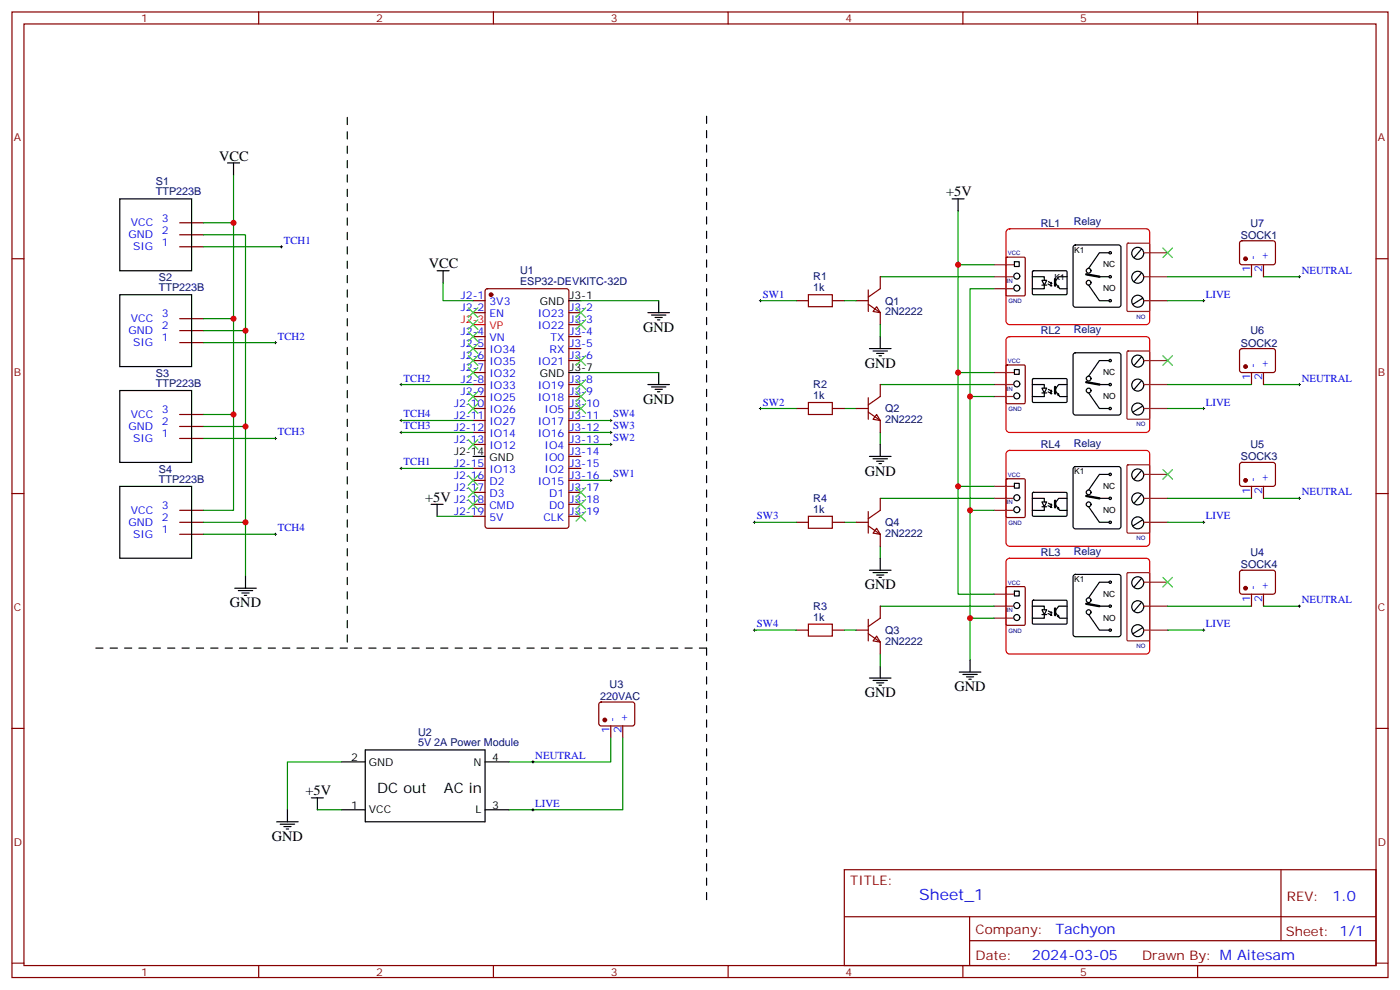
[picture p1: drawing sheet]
<svg xmlns="http://www.w3.org/2000/svg" width="412mm" height="292mm" viewBox="0 0 412 292" stroke-linecap="round" stroke-linejoin="round" font-family="sans-serif">
<g fill="none" stroke="#870000" stroke-width=".35">
<path d="M3.5 3.5h405.4v284.4h-405.4zM7.1 7.1h398.2v277.2h-398.2zM76.2 3.5v3.6M145.3 3.5v3.6M214.5 3.5v3.6M283.6 3.5v3.6M352.8 3.5v3.6M3.5 76.2h3.6M52.9 72.7h7.1M52.9 69.1h7.1M52.9 65.6h7.1M296.4 75.9l.3-.2h4.9l.3 .2 .1 10.9-.2 .3h-5.1l-.3-.2z"/>
<path d="M365.4 71.1l.4-.2 9.5 .1 .4 .6-.1 5.9-.6 .5-9.4-.1-.5-.6v-5.7zM368.7 78v3.5M372.2 78v3.5M405.3 76.2h3.6M52.9 97.4h7.1M52.9 93.8h7.1M139.3 88.5h3.6M139.3 92.1h3.6M139.3 99.1h3.6M143.1 85.2l.5-.2h23.3l.6 .5 .1 69.4-.5 .6-23.5 .1-.7-.5v-69.4zM167.6 92.1h3.5M167.6 99.1h3.5"/>
<path d="M167.6 95.6h3.5M234.6 88.5h3.5M245.2 88.5h3.5M252.2 88.5h3.6M255.8 89.6l3.5 2.5v3.5M255.8 85.4v6.3M258.2 90.3l1.1 1.8-2.1-.4zM259.3 81.5v3.5l-3.5 2.5M52.9 100.9h7.1M139.3 102.7h3.6M139.3 106.2h3.6M139.3 109.7h3.6"/>
<path d="M139.3 113.2h3.6M139.3 116.8h3.6M167.6 102.7h3.5M167.6 106.2h3.5M167.6 113.2h3.5M167.6 116.8h3.5M255.8 117.1v6.4M259.3 113.2v3.6l-3.5 2.4M296.4 107.7l.3-.2h4.9l.3 .2 .1 10.8-.2 .3-5.1 .1-.3-.2zM365.4 102.9l.4-.2h9.5l.4 .7-.1 5.9-.6 .4-9.4-.1-.5-.6v-5.6zM368.7 109.7v3.5M372.2 109.7v3.5"/>
<path d="M52.9 129.1h7.1M52.9 125.6h7.1M52.9 122.1h7.1M139.3 120.3h3.6M139.3 123.8h3.6M139.3 127.4h3.6M139.3 130.9h3.6M139.3 137.9h3.6M167.6 120.3h3.5M167.6 123.8h3.5M167.6 127.4h3.5M167.6 130.9h3.5"/>
<path d="M167.6 137.9h3.5M167.6 134.4h3.5M234.6 120.3h3.5M245.2 120.3h3.5M252.2 120.3h3.6M255.8 121.4l3.5 2.4v3.6M258.2 122.1l1.1 1.7-2.1-.3zM365.4 136.4l.4-.2h9.5l.4 .7-.1 5.9-.6 .4h-9.4l-.5-.7v-5.6zM3.5 145.3h3.6M52.9 157.3h7.1M52.9 153.8h7.1M52.9 150.3h7.1"/>
<path d="M139.3 141.5h3.6M139.3 145h3.6M139.3 148.5h3.6M139.3 152h3.6M167.6 141.5h3.5M167.6 145h3.5M167.6 148.5h3.5M167.6 152h3.5M234.6 153.8h3.5M245.2 153.8h3.5M252.2 153.8h3.6M255.8 154.9l3.5 2.4v3.6"/>
<path d="M255.8 150.6v6.4M258.2 155.6l1.1 1.7-2.1-.3zM259.3 146.8v3.5l-3.5 2.5M296.4 141.2l.3-.2h4.9l.3 .2 .1 10.8-.2 .4h-5.1l-.3-.2zM368.7 143.2v3.6M372.2 143.2v3.6M405.3 145.3h3.6M259.3 178.5v3.5l-3.5 2.5M296.4 172.9l.3-.2h4.9l.3 .2 .1 10.9-.2 .3-5.1 .1-.3-.2zM365.4 168.1l.4-.2 9.5 .1 .4 .6-.1 5.9-.6 .5-9.4-.1-.5-.6v-5.7zM368.7 175v3.5M372.2 175v3.5"/>
<path d="M234.6 185.6h3.5M245.2 185.6h3.5M252.2 185.6h3.6M255.8 186.6l3.5 2.5v3.5M255.8 182.4v6.3M258.2 187.3l1.1 1.8-2.1-.4zM3.5 214.5h3.6M176.6 206.9l.5-.2 9.4 .1 .5 .6-.1 6-.6 .4-9.5-.1-.4-.6v-5.7zM179.9 213.8v3.5M183.4 213.8v3.5M405.3 214.5h3.6M248.7 256.1h156.6v28.2h-156.6z"/>
<path d="M377.3 256.1v20.9M248.7 270h156.5M285.6 277h119.6M285.6 270v14.1M3.5 283.6h3.6M76.2 284.3v3.6M145.3 284.3v3.6M214.5 284.3v3.6M283.6 284.3v3.6M352.8 284.3v3.6M405.3 283.6h3.6"/>
</g>
<g fill="#870000" stroke="#870000" stroke-width=".35">
<circle cx="144.6" cy="86.8" r=".53"/>
<circle cx="178.2" cy="212" r=".53"/>
<circle cx="366.9" cy="173.2" r=".53"/>
<circle cx="366.9" cy="141.5" r=".53"/>
<circle cx="366.9" cy="108" r=".53"/>
<circle cx="366.9" cy="76.2" r=".53"/>
</g>
<path d="M296.6 67.8l.8-.4h40.2l.6 .2 .5 .8v26.1l-.3 .7-.8 .4h-40.2l-.6-.2-.5-.9v-26.1zM139.3 95.6h3.6M296.6 99.6l.8-.5h40.2l.6 .2 .5 .9v26.1l-.3 .6-.8 .5h-40.2l-.6-.3-.5-.8v-26.1zM296.6 133.1l.8-.5h40.2l.6 .2 .5 .9v26.1l-.3 .6-.8 .5h-40.2l-.6-.3-.5-.8v-26.1zM296.6 164.8l.8-.4h40.2l.6 .2 .5 .9v26.1l-.3 .6-.8 .4h-40.2l-.6-.2-.5-.8v-26.1z" fill="none" stroke="#f00" stroke-width=".35"/>
<g fill="none" stroke="#000" stroke-width=".35">
<path d="M35.3 58.6h21.1v21.1h-21.1zM67 48h3.6M68.8 48v3.5M280.5 58.6h3.5M282.2 58.6v3.5M128.8 79.7h3.5M130.5 79.7v3.6M298.8 77.1h1.4v1.4h-1.4zM304.2 79.9l.2-.2 9.8 .1 .1 .3v6.5l-.3 .2-9.7-.1-.2-.3zM316.3 72.3l.5-.2h12.7l.5 .2 .2 .5v17l-.2 .5-.5 .2h-12.7l-.5-.3-.2-.4v-17zM326.7 74.4h-2.9l-3.1 4.6M336.2 73.4l-2.1 2.4"/>
<path d="M35.3 86.8h21.1v21.1h-21.1zM167.6 88.5h3.5M190.9 92.1h6.3M191.9 92.8h4.2M193 93.5h2.1M193.7 94.2h.7M194 88.5v3.6M259.3 99.1v3.6M304.1 81.5h3.5v1M306.9 82.5h1.4l-.7 1.5zM306.9 84h1.4M307.6 84v1h-3.5"/>
<path d="M308.7 83.7l1.1 .5-.2-.4M308.8 82.9l1 .6M309.4 83.5h.4M309.4 84.2h.4M309.6 83.1l.2 .4M310.9 83.5l1.3 1.5h2.1M311.8 84.2l.1 .5-.4-.2M314.3 81.5h-2.4l-1.1 1.4M320.7 84l3.1 4.5h2.9M323.8 81.5h2.9M336.2 80.4l-2.1 2.5M336.5 87.8l-2.8 1.8"/>
<path d="M35.3 115h21.1v21.2h-21.1zM167.6 109.7h3.5M190.9 113.2h6.3M191.9 113.9h4.2M193 114.7h2.1M193.7 115.4h.7M194 109.7v3.5M256.1 102.7h6.4M257.2 103.4h4.2M258.2 104.1h2.1M258.9 104.8h.7M298.8 108.8h1.4v1.4h-1.4z"/>
<path d="M304.1 113.2h3.5v1.1M304.2 111.7l.2-.2h9.8l.1 .3v6.6l-.3 .1h-9.7l-.2-.3zM306.9 114.3h1.4l-.7 1.4zM306.9 115.7h1.4M307.6 115.7v1.1h-3.5M308.7 115.4l1.1 .5-.2-.3M308.8 114.7l1 .5M309.4 115.2h.4M309.4 115.9h.4M309.6 114.9l.2 .3M310.9 115.2l1.3 1.6h2.1M311.8 115.9l.1 .5-.4-.1"/>
<path d="M314.3 113.2h-2.4l-1.1 1.5M316.3 104.1l.5-.2h12.7l.5 .2 .2 .5v16.9l-.2 .5-.5 .2h-12.7l-.5-.2-.2-.5v-16.9zM320.7 115.7l3.1 4.6h2.9M323.8 113.2h2.9M326.7 106.2h-2.9l-3.1 4.6M336.2 105.1l-2.1 2.5M336.2 112.2l-2.1 2.5M336.5 119.6l-2.8 1.8M139.3 134.4h3.6M256.1 134.4h6.4M257.2 135.1h4.2M258.2 135.8h2.1"/>
<path d="M258.9 136.5h.7M259.3 130.9v3.5M316.3 137.6l.5-.2h12.7l.5 .2 .2 .5v16.9l-.2 .5-.5 .2h-12.7l-.5-.2-.2-.5v-16.9zM326.7 139.7h-2.9l-3.1 4.6M336.2 138.6l-2.1 2.5M35.3 143.2h21.1v21.2h-21.1zM127 148.5h3.5M128.8 148.5v3.5M298.8 142.3h1.4v1.4h-1.4zM304.1 146.8h3.5v1M304.2 145.2l.2-.2h9.8l.1 .3v6.6l-.3 .1h-9.7l-.2-.3zM306.9 147.8h1.4l-.7 1.4z"/>
<path d="M306.9 149.2h1.4M307.6 149.2v1.1h-3.5M308.7 148.9l1.1 .5-.2-.3M308.8 148.2l1 .5M309.4 148.7h.4M309.4 149.4h.4M309.6 148.4l.2 .3M310.9 148.7l1.3 1.6h2.1M311.8 149.4l.1 .5-.4-.1M314.3 146.8h-2.4l-1.1 1.4M320.7 149.2l3.1 4.6h2.9M323.8 146.8h2.9"/>
<path d="M336.2 145.7l-2.1 2.5M336.5 153.1l-2.8 1.8M69.1 173.2h6.4M70.2 173.9h4.2M71.3 174.6h2.1M72 175.3h.7M72.3 169.7v3.5M256.1 167.9h6.4M257.2 168.6h4.2M258.2 169.3h2.1M258.9 170h.7M259.3 164.4v3.5"/>
<path d="M298.8 174.1h1.4v1.4h-1.4zM304.1 178.5h3.5v1.1M304.2 176.9l.2-.2 9.8 .1 .1 .3v6.5l-.3 .2-9.7-.1-.2-.3zM306.9 179.6h1.4l-.7 1.4zM308.8 179.9l1 .6M314.3 178.5h-2.4l-1.1 1.4M316.3 169.4l.5-.3h12.7l.5 .3 .2 .5v16.9l-.2 .5-.5 .2h-12.7l-.5-.2-.2-.5v-16.9zM323.8 178.5h2.9M326.7 171.5h-2.9l-3.1 4.5M336.2 170.4l-2.1 2.5M336.2 177.4l-2.1 2.5M256.1 199.7h6.4"/>
<path d="M259.3 196.1v3.6M282.6 197.9h6.3M283.6 198.6h4.3M284.7 199.3h2.1M285.8 194.4v3.5M306.9 181h1.4M307.6 181v1.1l-3.5-.1M308.7 180.7l1.1 .5-.2-.4M309.4 180.5h.4M309.4 181.2h.4M309.6 180.1l.2 .4M310.9 180.5l1.3 1.6 2.1-.1"/>
<path d="M311.8 181.2l.1 .5-.4-.2M320.7 181l3.1 4.6h2.9M336.5 184.9l-2.8 1.7M257.2 200.4h4.2M258.2 201.1h2.1M258.9 201.8h.7M285.4 200h.7M84.7 238.5v3.5M91.7 235h3.5M93.5 235v3.5M100.5 238.5h7.1M100.5 224.4h7.1"/>
<path d="M107.6 220.8h35.3v21.2h-35.3zM142.9 238.5h7M142.9 224.4h7M81.5 242h6.3M82.5 242.7h4.3M83.6 243.4h2.1M84.3 244.1h.7"/>
<circle cx="320.7" cy="79.7" r=".71"/>
<circle cx="327" cy="74.4" r=".35"/>
<circle cx="335.1" cy="74.6" r="1.76"/>
<circle cx="299.5" cy="81.3" r=".88"/>
<circle cx="299.5" cy="84.8" r=".88"/>
<circle cx="320.7" cy="83.3" r=".71"/>
<circle cx="327" cy="88.5" r=".35"/>
<circle cx="327" cy="81.5" r=".35"/>
<circle cx="335.1" cy="81.7" r="1.76"/>
<circle cx="335.1" cy="88.7" r="1.76"/>
<circle cx="299.5" cy="116.6" r=".88"/>
<circle cx="299.5" cy="113.1" r=".88"/>
<circle cx="320.7" cy="111.5" r=".71"/>
<circle cx="320.7" cy="115" r=".71"/>
<circle cx="327" cy="106.2" r=".35"/>
<circle cx="327" cy="113.2" r=".35"/>
<circle cx="335.1" cy="106.3" r="1.76"/>
<circle cx="335.1" cy="113.4" r="1.76"/>
<circle cx="327" cy="139.7" r=".35"/>
<circle cx="327" cy="120.3" r=".35"/>
<circle cx="335.1" cy="120.5" r="1.76"/>
<circle cx="335.1" cy="139.9" r="1.76"/>
<circle cx="299.5" cy="146.6" r=".88"/>
<circle cx="299.5" cy="150.1" r=".88"/>
<circle cx="320.7" cy="148.5" r=".71"/>
<circle cx="320.7" cy="145" r=".71"/>
<circle cx="327" cy="146.8" r=".35"/>
<circle cx="327" cy="153.8" r=".35"/>
<circle cx="335.1" cy="146.9" r="1.76"/>
<circle cx="335.1" cy="154" r="1.76"/>
<circle cx="299.5" cy="178.3" r=".88"/>
<circle cx="320.7" cy="176.7" r=".71"/>
<circle cx="327" cy="171.5" r=".35"/>
<circle cx="327" cy="178.5" r=".35"/>
<circle cx="335.1" cy="178.7" r="1.76"/>
<circle cx="335.1" cy="171.6" r="1.76"/>
<circle cx="299.5" cy="181.8" r=".88"/>
<circle cx="320.7" cy="180.3" r=".71"/>
<circle cx="327" cy="185.6" r=".35"/>
<circle cx="335.1" cy="185.7" r="1.76"/>
</g>
<g fill="none" stroke="#8c2424" stroke-width=".35">
<path d="M292.8 78h6M332 71.8l.3-.2h6l.3 .2 .1 19.6-.2 .3h-6.2l-.3-.2zM336.9 74.4h7.1M292.8 81.5h5.6M292.8 85h5.6M336.9 81.5h7.1M336.9 88.5h7.1M292.8 113.2h5.6M292.8 109.7h6M292.8 116.8h5.6M332 103.5l.3-.1h6l.3 .1 .1 19.6-.2 .3-6.2 .1-.3-.2zM336.9 113.2h7.1"/>
<path d="M336.9 106.2h7.1M332 137.1l.3-.2h6l.3 .2 .1 19.5-.2 .3-6.2 .1-.3-.2zM336.9 120.3h7.1M336.9 139.7h7.1M292.8 146.8h5.6M292.8 143.2h6M292.8 150.3h5.6M336.9 146.8h7.1M336.9 153.8h7.1M292.8 178.5h5.6M292.8 175h6M332 168.8l.3-.2h6l.3 .2 .1 19.6-.2 .3h-6.2l-.3-.2z"/>
<path d="M336.9 178.5h7.1M336.9 171.5h7.1M292.8 182h5.6M336.9 185.6h7.1"/>
</g>
<path d="M310.8 82.2v1.9M320 80.8l3.8 .7M310.8 113.9v2M320 112.5l3.8 .7M310.8 147.5v1.9M320 146.1l3.8 .7M310.8 179.2v2M320 177.8l3.8 .7" fill="none" stroke="#000" stroke-width=".71"/>
<g fill="none" stroke="#008700" stroke-width=".35">
<path d="M68.8 51.5v14.1h-8.8M60 69.1h12.3v100.6M60 72.7h22.9M68.8 65.6v28.2h-8.8M282.2 62.1v15.9h10.6M282.2 78v31.7h10.6M60 97.4h12.3M68.8 93.8v56.5h-8.8M130.5 83.3v5.2h8.8M171.1 88.5h22.9M224 88.5h10.6M248.7 88.5h3.5"/>
<path d="M259.3 81.5h33.5M259.3 95.6v3.5M292.8 85h-7v31.8M344 88.5h10.5M344 81.5h24.7M372.2 81.5h10.6M60 100.9h21.1M118.2 113.2h21.1M171.1 109.7h22.9M259.3 113.2h33.5M282.2 109.7v65.3h10.6M292.8 116.8h-7v65.2h7"/>
<path d="M344 113.2h24.7M372.2 113.2h10.6M60 122.1h8.8M60 125.6h12.3M60 129.1h21.1M118.2 137.9h21.1M118.2 127.4h21.1M118.2 123.8h21.1M171.1 127.4h8.8M171.1 123.8h8.8M171.1 130.9h8.8M224 120.3h10.6"/>
<path d="M248.7 120.3h3.5M259.3 127.4v3.5M344 120.3h10.5M60 153.8h12.3M60 157.3h21.1M128.8 152h10.5M171.1 141.5h8.8M222.2 153.8h12.4M248.7 153.8h3.5M259.3 146.8h33.5M282.2 143.2h10.6M285.8 150.3h7"/>
<path d="M344 153.8h10.5M344 146.8h24.7M372.2 146.8h10.6M259.3 178.5h33.5M259.3 160.9v3.5M344 178.5h24.7M372.2 178.5h10.6M222.2 185.6h12.4M248.7 185.6h3.5M259.3 192.6v3.5M285.8 182v12.4M344 185.6h10.5"/>
<path d="M179.9 217.3v7.1h-30M183.4 217.3v21.2h-33.5M93.5 238.5h7M100.5 224.4h-15.8v14.1"/>
</g>
<g fill="none" stroke="#000" stroke-width=".29">
<path d="M82.5 72.7h.8M82.9 72.3v.7M223.7 88.5h.7M224 88.2v.7M354.2 88.5h.7M354.5 88.2v.7M382.4 81.5h.7M382.8 81.1v.7M80.8 100.9h.7M81.1 100.5v.7M117.8 113.2h.7M118.2 112.9v.7"/>
<path d="M224 119.9v.8M354.5 119.9v.8M382.4 113.2h.7M382.8 112.9v.7M80.8 129.1h.7M81.1 128.8v.7M117.8 137.9h.7M117.8 127.4h.7M117.8 123.8h.7M118.2 123.5v.7M118.2 127v.7M118.2 137.6v.7"/>
<path d="M179.6 127.4h.7M179.6 123.8h.7M179.6 130.9h.7M179.9 123.5v.7M179.9 127v.7M179.9 130.5v.7M223.7 120.3h.7M354.2 120.3h.7M80.8 157.3h.7M81.1 157v.7M179.6 141.5h.7M179.9 141.1v.7"/>
<path d="M221.9 153.8h.7M222.2 153.5v.7M354.2 153.8h.7M354.5 153.5v.7M382.4 146.8h.7M382.8 146.4v.7M382.4 178.5h.7M382.8 178.2v.7M221.9 185.6h.7M222.2 185.2v.7M354.2 185.6h.7M354.5 185.2v.7"/>
<path d="M156.6 224.4h.7M156.6 238.5h.7M157 224v.7M157 238.1v.7"/>
</g>
<g fill="none" stroke="#3c3" stroke-width=".35">
<path d="M342.5 73l2.9 2.8M345.4 73l-2.9 2.8M137.9 97.7l2.9 2.8M137.9 90.7l2.9 2.8M137.9 94.2l2.9 2.8M140.8 97.7l-2.9 2.8M140.8 90.7l-2.9 2.8M140.8 94.2l-2.9 2.8M169.7 90.7l2.8 2.8M169.7 94.2l2.8 2.8M172.5 90.7l-2.8 2.8M172.5 94.2l-2.8 2.8"/>
<path d="M137.9 101.2l2.9 2.9M137.9 104.8l2.9 2.8M137.9 108.3l2.9 2.8M137.9 118.9l2.9 2.8M137.9 115.4l2.9 2.8M140.8 101.2l-2.9 2.9M140.8 104.8l-2.9 2.8M140.8 108.3l-2.9 2.8M140.8 118.9l-2.9 2.8M140.8 115.4l-2.9 2.8M169.7 104.8l2.8 2.8M169.7 111.8l2.8 2.9"/>
<path d="M169.7 115.4l2.8 2.8M169.7 118.9l2.8 2.8M172.5 115.4l-2.8 2.8M172.5 111.8l-2.8 2.9M172.5 104.8l-2.8 2.8M172.5 118.9l-2.8 2.8M342.5 104.8l2.9 2.8M345.4 104.8l-2.9 2.8M137.9 129.5l2.9 2.8M140.8 129.5l-2.9 2.8M342.5 138.3l2.9 2.8M345.4 138.3l-2.9 2.8"/>
<path d="M137.9 147.1l2.9 2.8M137.9 143.6l2.9 2.8M137.9 140.1l2.9 2.8M140.8 147.1l-2.9 2.8M140.8 143.6l-2.9 2.8M140.8 140.1l-2.9 2.8M169.7 150.6l2.8 2.9M169.7 143.6l2.8 2.8M169.7 147.1l2.8 2.8M172.5 143.6l-2.8 2.8M172.5 147.1l-2.8 2.8M172.5 150.6l-2.8 2.9"/>
<path d="M342.5 170l2.9 2.9M345.4 170l-2.9 2.9"/>
</g>
<path d="M238.1 86.8h7.1v3.5h-7.1zM238.1 118.5h7.1v3.6h-7.1zM238.1 152h7.1v3.6h-7.1zM238.1 183.8h7.1v3.5h-7.1z" fill="none" stroke="#a10000" stroke-width=".35"/>
<g fill="#c00">
<circle cx="68.8" cy="65.6" r=".88"/>
<circle cx="68.8" cy="93.8" r=".88"/>
<circle cx="68.8" cy="122.1" r=".88"/>
<circle cx="72.3" cy="125.6" r=".88"/>
<circle cx="72.3" cy="97.4" r=".88"/>
<circle cx="72.3" cy="153.8" r=".88"/>
<circle cx="282.2" cy="78" r=".88"/>
<circle cx="282.2" cy="109.7" r=".88"/>
<circle cx="282.2" cy="143.2" r=".88"/>
<circle cx="285.8" cy="182" r=".88"/>
<circle cx="285.8" cy="116.8" r=".88"/>
<circle cx="285.8" cy="150.3" r=".88"/>
</g>
<path d="M28.2 190.9h179.9v-157M102.3 189.1v-155.2M208.1 190.9v74" fill="none" stroke="#000" stroke-width=".35" stroke-dasharray="2.1 2.1"/>
<text font-size="4.6" fill="#00f" x="270.8" y="265.1">Sheet_1</text>
<g font-size="4.2">
<text x="64.6" y="47.3">VCC</text>
<text x="278.7" y="57.9">+5V</text>
<text x="126.3" y="79">VCC</text>
<text x="189.4" y="97.7">GND</text>
<text x="254.7" y="108.3">GND</text>
<text x="189.4" y="118.9">GND</text>
<text x="254.7" y="140.1">GND</text>
<text x="125.2" y="147.8">+5V</text>
<text x="254.7" y="173.6">GND</text>
<text x="67.7" y="178.9">GND</text>
<text x="281.2" y="203.6">GND</text>
<text x="254.7" y="205.3">GND</text>
<text x="111.1" y="233.6">DC out</text>
<text x="130.8" y="233.5">AC in</text>
<text x="90" y="234.2">+5V</text>
<text x="80.1" y="247.7">GND</text>
</g>
<g font-size="4.2" fill="#00f">
<text x="392.5" y="265.4">1.0</text>
<text x="310.9" y="274.9">Tachyon</text>
<text x="304" y="282.7">2024-03-05</text>
</g>
<g font-size="3.9" fill="#800">
<text x="250.5" y="260.7">TITLE:</text>
<text x="379.1" y="265.4">REV:</text>
<text x="287.4" y="274.9">Company:</text>
<text x="378.7" y="275.5">Sheet: 1/1</text>
<text x="287.4" y="282.6">Date:</text>
<text x="336.4" y="282.7">Drawn By: M Aitesam</text>
</g>
<g font-size="3.2" fill="#800">
<text x="41.6" y="6.5">1</text>
<text x="110.8" y="6.5">2</text>
<text x="179.9" y="6.5">3</text>
<text x="249.1" y="6.5">4</text>
<text x="318.2" y="6.5">5</text>
<text x="4.1" y="41.6">A</text>
<text x="405.9" y="41.6">A</text>
<text x="4.1" y="110.8">B</text>
<text x="405.9" y="110.8">B</text>
<text x="4.1" y="179.9">C</text>
<text x="405.9" y="179.9">C</text>
<text x="4.1" y="249.1">D</text>
<text x="405.9" y="249.1">D</text>
<text x="41.6" y="287.3">1</text>
<text x="110.8" y="287.3">2</text>
<text x="179.9" y="287.3">3</text>
<text x="249.1" y="287.3">4</text>
<text x="318.2" y="287.3">5</text>
</g>
<g font-size="3.2" fill="#000080">
<text x="45.9" y="57.5">TTP223B</text>
<text x="45.9" y="54.6">S1</text>
<text x="306.6" y="66.7">RL1</text>
<text x="316.3" y="66.3">Relay</text>
<text x="365.5" y="70.3">SOCK1</text>
<text x="368.3" y="66.7">U7</text>
<text x="46.8" y="82.8">S2</text>
<text x="153.2" y="84">ESP32-DEVKITC-32D</text>
<text x="153.2" y="80.6">U1</text>
<text x="239.6" y="82.5">R1</text>
<text x="46.8" y="85.7">TTP223B</text>
<text x="239.6" y="85.7">1k</text>
<text x="260.7" y="89.7">Q1</text>
<text x="260.7" y="92.9">2N2222</text>
<text x="306.6" y="98.5">RL2</text>
<text x="316.3" y="98.1">Relay</text>
<text x="368.3" y="98.5">U6</text>
<text x="365.5" y="102.1">SOCK2</text>
<text x="45.9" y="113.9">TTP223B</text>
<text x="45.9" y="111">S3</text>
<text x="239.6" y="117.5">1k</text>
<text x="239.6" y="114.3">R2</text>
<text x="260.7" y="124.6">2N2222</text>
<text x="260.7" y="121.4">Q2</text>
<text x="316.3" y="131.6">Relay</text>
<text x="368.3" y="132">U5</text>
<text x="306.6" y="132">RL4</text>
<text x="365.5" y="135.6">SOCK3</text>
<text x="46.8" y="142.2">TTP223B</text>
<text x="46.8" y="139.2">S4</text>
<text x="239.6" y="147.8">R4</text>
<text x="239.6" y="151">1k</text>
<text x="260.7" y="155">Q4</text>
<text x="260.7" y="158.1">2N2222</text>
<text x="306.6" y="163.8">RL3</text>
<text x="316.3" y="163.3">Relay</text>
<text x="365.5" y="167.3">SOCK4</text>
<text x="368.3" y="163.7">U4</text>
<text x="239.6" y="179.5">R3</text>
<text x="239.6" y="182.7">1k</text>
<text x="260.7" y="189.9">2N2222</text>
<text x="260.7" y="186.7">Q3</text>
<text x="179.6" y="202.5">U3</text>
<text x="176.8" y="206.1">220VAC</text>
<text x="123.1" y="219.8">5V 2A Power Module</text>
<text x="123.1" y="216.7">U2</text>
</g>
<g font-size="3.2" fill="#00f">
<text x="47.6" y="65.3">3</text>
<text x="37.9" y="70.2">GND</text>
<text x="38.6" y="66.7">VCC</text>
<text x="47.6" y="68.8">2</text>
<text x="83.6" y="71.8">TCH1</text>
<text x="39.2" y="73.7">SIG</text>
<text x="47.6" y="72.3">1</text>
<text x="370.1" y="76.7" transform="rotate(-90 370.1 76.7)">-</text>
<text x="373.6" y="76.7" transform="rotate(-90 373.6 76.7)">+</text>
<text x="368.3" y="80.2" transform="rotate(-90 368.3 80.2)">1</text>
<text x="371.8" y="80.2" transform="rotate(-90 371.8 80.2)">2</text>
<text x="383.5" y="80.6">NEUTRAL</text>
<text x="135.8" y="88.2">J2-1</text>
<text x="144.2" y="90">3V3</text>
<text x="224.7" y="87.7">SW1</text>
<text x="355.2" y="87.7">LIVE</text>
<text x="38.6" y="94.9">VCC</text>
<text x="47.6" y="93.5">3</text>
<text x="135.8" y="91.7">J2-2</text>
<text x="144.2" y="93.5">EN</text>
<text x="158.4" y="93.5">IO23</text>
<text x="167.7" y="91.7">J3-2</text>
<text x="167.7" y="95.2">J3-3</text>
<text x="37.9" y="98.4">GND</text>
<text x="39.2" y="102">SIG</text>
<text x="47.6" y="100.5">1</text>
<text x="47.6" y="97">2</text>
<text x="81.8" y="100">TCH2</text>
<text x="135.8" y="98.8">J2-4</text>
<text x="144.2" y="100.5">VN</text>
<text x="158.4" y="97">IO22</text>
<text x="162.1" y="100.5">TX</text>
<text x="167.7" y="98.8">J3-4</text>
<text x="135.8" y="102.3">J2-5</text>
<text x="135.8" y="105.8">J2-6</text>
<text x="144.2" y="104.1">IO34</text>
<text x="144.2" y="107.6">IO35</text>
<text x="158.4" y="107.6">IO21</text>
<text x="161.9" y="104.1">RX</text>
<text x="167.7" y="102.3">J3-5</text>
<text x="167.7" y="105.8">J3-6</text>
<text x="118.9" y="112.4">TCH2</text>
<text x="135.8" y="109.4">J2-7</text>
<text x="135.8" y="112.9">J2-8</text>
<text x="144.2" y="111.1">IO32</text>
<text x="167.7" y="112.9">J3-8</text>
<text x="368.3" y="111.9" transform="rotate(-90 368.3 111.9)">1</text>
<text x="370.1" y="108.4" transform="rotate(-90 370.1 108.4)">-</text>
<text x="371.8" y="111.9" transform="rotate(-90 371.8 111.9)">2</text>
<text x="373.6" y="108.4" transform="rotate(-90 373.6 108.4)">+</text>
<text x="383.5" y="112.4">NEUTRAL</text>
<text x="133.8" y="119.9">J2-10</text>
<text x="135.8" y="116.4">J2-9</text>
<text x="144.2" y="114.7">IO33</text>
<text x="144.2" y="118.2">IO25</text>
<text x="158.4" y="114.7">IO19</text>
<text x="158.4" y="118.2">IO18</text>
<text x="167.7" y="116.4">J3-9</text>
<text x="167.7" y="119.9">J3-10</text>
<text x="224.7" y="119.4">SW2</text>
<text x="355.2" y="119.4">LIVE</text>
<text x="38.6" y="123.1">VCC</text>
<text x="47.6" y="125.2">2</text>
<text x="47.6" y="121.7">3</text>
<text x="118.9" y="122.9">TCH4</text>
<text x="133.8" y="123.5">J2-11</text>
<text x="144.2" y="121.7">IO26</text>
<text x="144.2" y="125.2">IO27</text>
<text x="158.4" y="125.2">IO17</text>
<text x="160.4" y="121.7">IO5</text>
<text x="167.7" y="123.5">J3-11</text>
<text x="180.6" y="122.9">SW4</text>
<text x="37.9" y="126.6">GND</text>
<text x="39.2" y="130.2">SIG</text>
<text x="47.6" y="128.8">1</text>
<text x="81.8" y="128.2">TCH3</text>
<text x="118.9" y="126.5">TCH3</text>
<text x="133.8" y="127">J2-12</text>
<text x="133.8" y="130.5">J2-13</text>
<text x="144.2" y="128.8">IO14</text>
<text x="158.4" y="128.8">IO16</text>
<text x="167.7" y="127">J3-12</text>
<text x="167.7" y="130.5">J3-13</text>
<text x="180.6" y="130">SW2</text>
<text x="180.6" y="126.5">SW3</text>
<text x="118.9" y="137.1">TCH1</text>
<text x="133.8" y="137.6">J2-15</text>
<text x="144.2" y="132.3">IO12</text>
<text x="160.4" y="132.3">IO4</text>
<text x="160.4" y="135.8">IO0</text>
<text x="167.7" y="134.1">J3-14</text>
<text x="167.7" y="137.6">J3-15</text>
<text x="133.8" y="141.1">J2-16</text>
<text x="144.2" y="139.3">IO13</text>
<text x="144.2" y="142.9">D2</text>
<text x="158.4" y="142.9">IO15</text>
<text x="160.4" y="139.3">IO2</text>
<text x="167.7" y="141.1">J3-16</text>
<text x="180.6" y="140.6">SW1</text>
<text x="370.1" y="141.9" transform="rotate(-90 370.1 141.9)">-</text>
<text x="373.6" y="141.9" transform="rotate(-90 373.6 141.9)">+</text>
<text x="47.6" y="149.9">3</text>
<text x="133.8" y="144.6">J2-17</text>
<text x="133.8" y="148.2">J2-18</text>
<text x="144.2" y="146.4">D3</text>
<text x="144.2" y="149.9">CMD</text>
<text x="161.8" y="146.4">D1</text>
<text x="161.8" y="149.9">D0</text>
<text x="167.7" y="144.6">J3-17</text>
<text x="167.7" y="148.2">J3-18</text>
<text x="368.3" y="145.4" transform="rotate(-90 368.3 145.4)">1</text>
<text x="371.8" y="145.4" transform="rotate(-90 371.8 145.4)">2</text>
<text x="383.5" y="145.9">NEUTRAL</text>
<text x="37.9" y="154.9">GND</text>
<text x="38.6" y="151.3">VCC</text>
<text x="47.6" y="153.5">2</text>
<text x="133.8" y="151.7">J2-19</text>
<text x="144.2" y="153.5">5V</text>
<text x="160.1" y="153.5">CLK</text>
<text x="167.7" y="151.7">J3-19</text>
<text x="223" y="152.9">SW3</text>
<text x="355.2" y="152.9">LIVE</text>
<text x="39.2" y="158.4">SIG</text>
<text x="47.6" y="157">1</text>
<text x="81.8" y="156.5">TCH4</text>
<text x="370.1" y="173.7" transform="rotate(-90 370.1 173.7)">-</text>
<text x="373.6" y="173.7" transform="rotate(-90 373.6 173.7)">+</text>
<text x="368.3" y="177.2" transform="rotate(-90 368.3 177.2)">1</text>
<text x="371.8" y="177.2" transform="rotate(-90 371.8 177.2)">2</text>
<text x="383.5" y="177.6">NEUTRAL</text>
<text x="223" y="184.7">SW4</text>
<text x="355.2" y="184.7">LIVE</text>
<text x="179.6" y="216" transform="rotate(-90 179.6 216)">1</text>
<text x="181.3" y="212.5" transform="rotate(-90 181.3 212.5)">-</text>
<text x="183.1" y="216" transform="rotate(-90 183.1 216)">2</text>
<text x="184.9" y="212.5" transform="rotate(-90 184.9 212.5)">+</text>
<text x="157.7" y="223.5">NEUTRAL</text>
<text x="157.7" y="237.6">LIVE</text>
</g>
<g font-size="3.2">
<text x="159" y="90">GND</text>
<text x="167.7" y="88.2">J3-1</text>
<text x="159" y="111.1">GND</text>
<text x="167.7" y="109.4">J3-7</text>
<text x="133.8" y="134.1">J2-14</text>
<text x="144.2" y="135.8">GND</text>
<text x="103.5" y="224">2</text>
<text x="108.7" y="225.4">GND</text>
<text x="139.4" y="225.4">N</text>
<text x="145" y="224">4</text>
<text x="103.5" y="238.1">1</text>
<text x="108.7" y="239.5">VCC</text>
<text x="140.1" y="239.5">L</text>
<text x="145" y="238.1">3</text>
</g>
<g font-size="3.2" fill="#f00">
<text x="135.8" y="95.2">J2-3</text>
<text x="144.2" y="97">VP</text>
</g>
<g font-size="2.5">
<text x="316.5" y="74.4">K1</text>
<text x="310.6" y="82.4">K1</text>
<text x="325" y="78.7">NC</text>
<text x="324.9" y="85.7">NO</text>
<text x="325" y="110.4">NC</text>
<text x="324.9" y="117.5">NO</text>
<text x="316.5" y="139.7">K1</text>
<text x="325" y="143.9">NC</text>
<text x="324.9" y="151">NO</text>
<text x="316.5" y="171.5">K1</text>
<text x="325" y="175.7">NC</text>
<text x="324.9" y="182.7">NO</text>
</g>
<g font-size="1.8" fill="#000080">
<text x="296.9" y="75.1">VCC</text>
<text x="296.6" y="83.3">IN</text>
<text x="297" y="89.3">GND</text>
<text x="334.8" y="93.8">NO</text>
<text x="296.9" y="106.9">VCC</text>
<text x="296.6" y="115">IN</text>
<text x="297" y="121">GND</text>
<text x="334.8" y="125.6">NO</text>
<text x="296.9" y="140.4">VCC</text>
<text x="296.6" y="148.5">IN</text>
<text x="297" y="154.5">GND</text>
<text x="334.8" y="159.1">NO</text>
<text x="296.9" y="172.2">VCC</text>
<text x="296.6" y="180.3">IN</text>
<text x="297" y="186.3">GND</text>
<text x="334.8" y="190.9">NO</text>
</g>
</svg>
